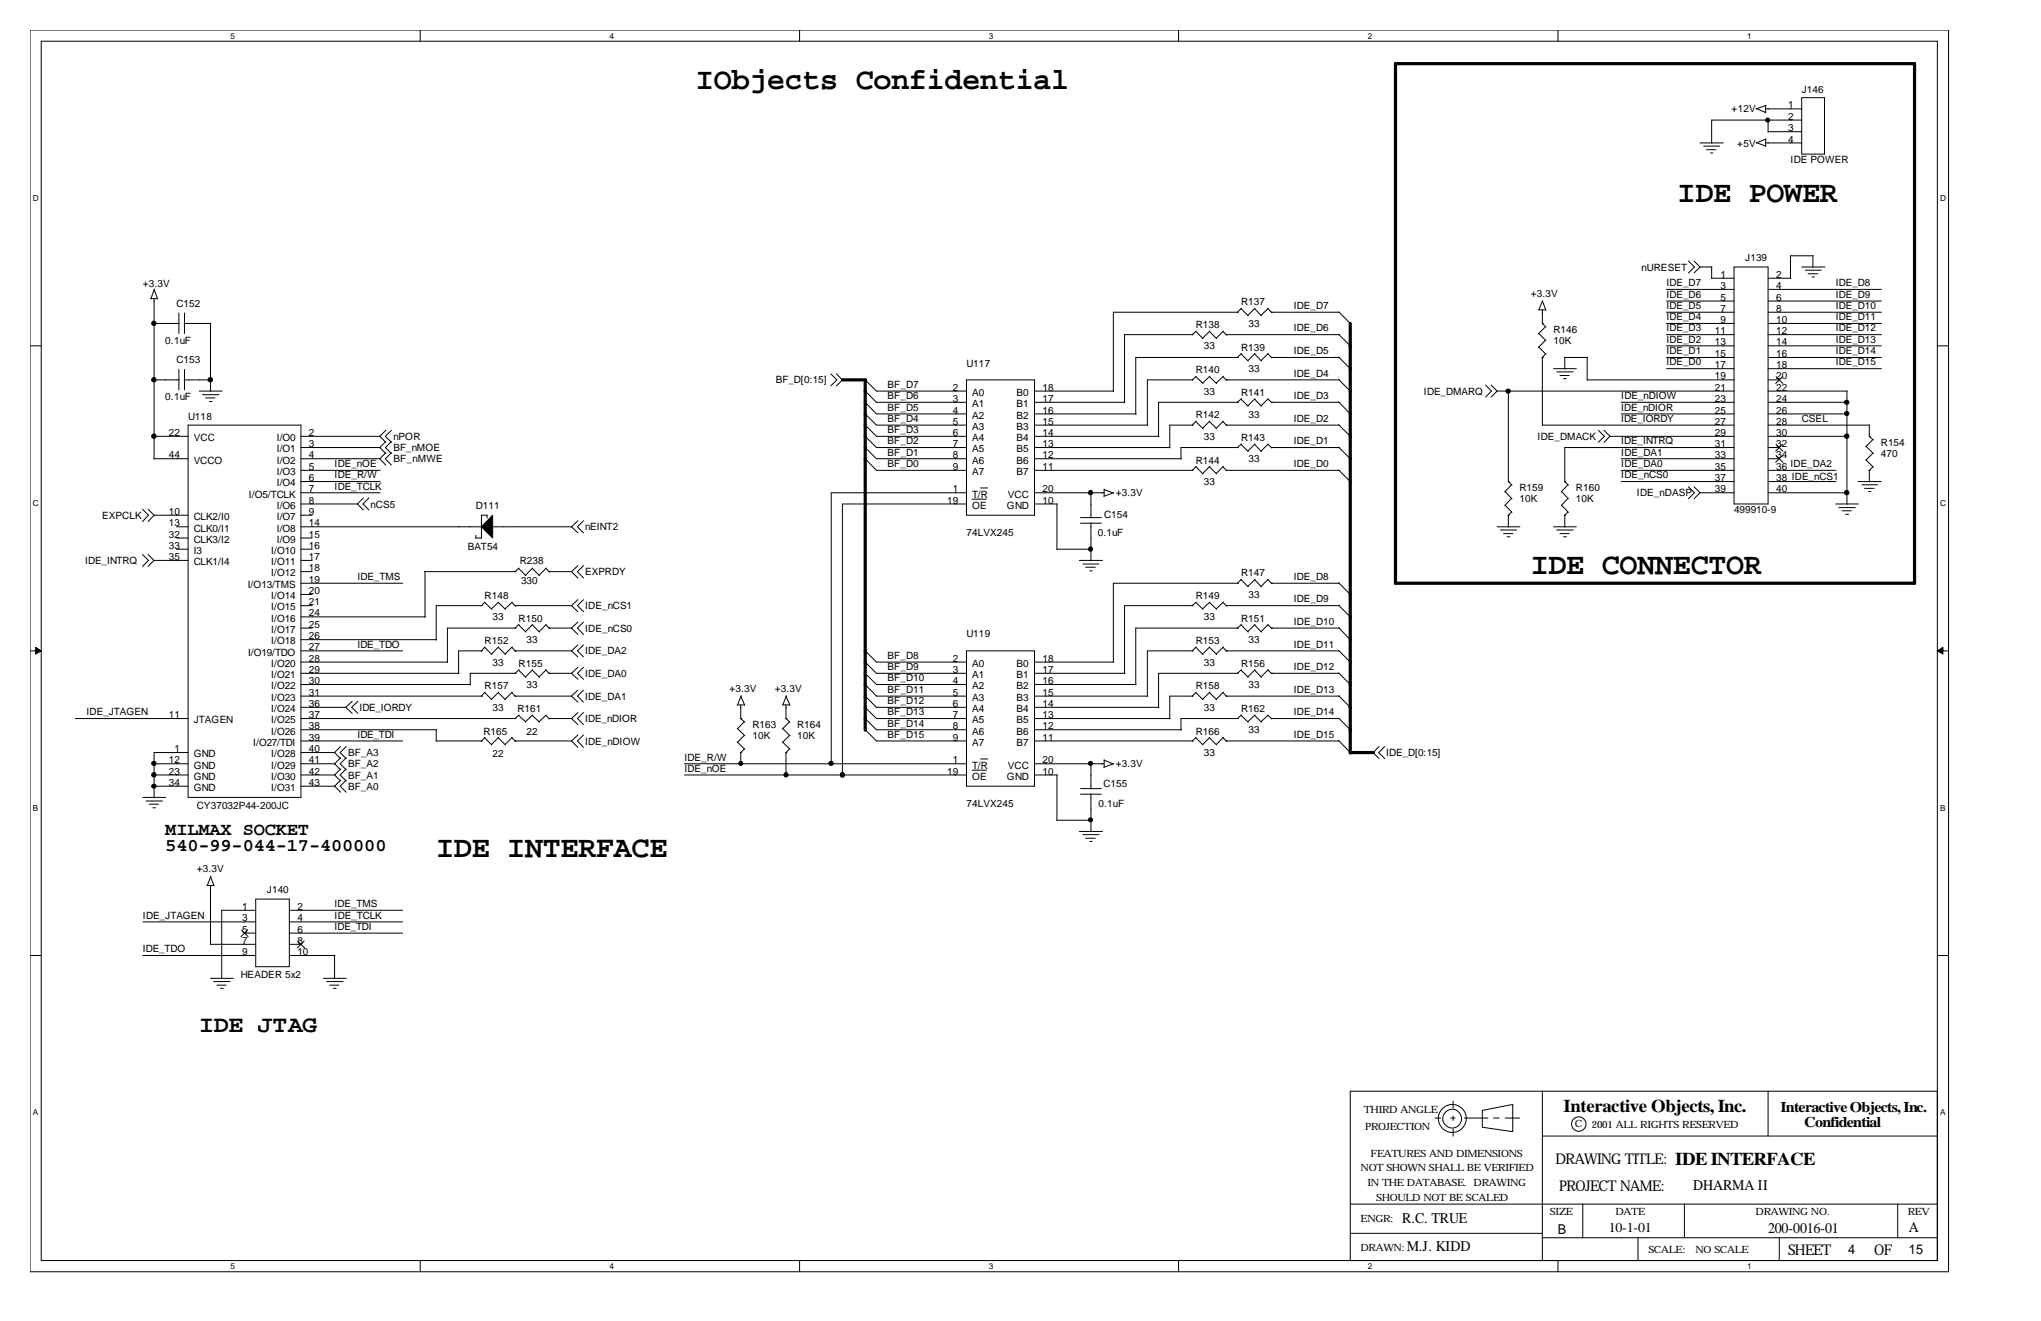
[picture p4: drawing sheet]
<svg xmlns="http://www.w3.org/2000/svg" width="432mm" height="279mm" viewBox="0 0 432 279" stroke-linecap="round" stroke-linejoin="round" font-family="sans-serif">
<g fill="none" stroke="#000" stroke-width=".21">
<path d="M6.3 6.4h405.9v262.6h-405.9zM8.7 8.7h401.2v257.9h-401.2zM88.9 6.4v2.3M169.2 6.4v2.3M249.3 6.4v2.3M329.6 6.4v2.3M359.7 30.2h4.9M360.4 30.9h3.4M361 31.7h2.1M361.9 32.3h.5M371.5 22.9l2 .9M371.5 30.1l2 .8"/>
<path d="M373.5 22.4v1.5M373.5 29.5v1.5M373.5 23h7.7M373.5 30.2h7.7M373.6 22.3l-2 .7M373.6 29.4l-2 .8M374.1 25.4v2.5M374.1 27.9h7.1M381.2 20.7h4.8v11.9h-4.8zM381.2 25.4h-19.1v4.9M357.2 55.2l1.3 1.3-1.3 1.2M358.4 55.2l1.3 1.3"/>
<path d="M359.7 56.5l-1.3 1.2M359.7 56.5h2.5M362.1 58.8h4.8M362.1 56.5v2.4M366.9 56.5h7.2v50.1h-7.2zM374.1 58.8h4.8M381.2 56.5h4.9M381.9 57.2h3.4M382.5 57.9h2.1M383.4 58.6h.5M383.5 54.1v2.5M383.6 54.1h-4.8v4.8"/>
<path d="M6.3 73.2h2.4M31.8 63.2h1.5M32.6 63.2v33.9M32.6 61.2l.8 2M32.6 68.4h5.3M32.7 61.1l-.8 2.1M37.8 66.2v4.3M37.8 78.1v4.4M38.9 68.4h5.7M39 66.2v4.3M39 78.1v4.4M44.5 68.4v14.4"/>
<path d="M175.8 79.1l1.2 1.2-1.2 1.3M177 79.1l1.2 1.2-1.2 1.3M252.2 70.8h.1M252.3 70.8h-14.4v14.4M253 70.1l1.5 1.5M253 79.7l1.5 1.4M253.1 70l-.9 .8M253.1 79.6l-.9 .7M255.9 70.1l1.5 1.5M255.9 79.7l1.5 1.4M255.9 70l-1.5 1.5M255.9 79.6l-1.5 1.4"/>
<path d="M258.7 70.1l.8 .8M258.7 79.7l.8 .7M258.8 70l-1.5 1.5M258.8 79.6l-1.5 1.4M259.4 70.8h.1M259.4 70.8h24M261.8 66h.1M261.8 75.6h.1M261.9 66h-26.4v16.8M261.9 75.6h-21.6v12M262.6 65.3l1.5 1.5M262.6 74.8l1.5 1.6"/>
<path d="M262.6 65.2l-.8 .8M262.6 74.8l-.8 .8M265.4 65.3l1.5 1.5M265.4 74.8l1.5 1.6M265.5 65.2l-1.5 1.5M265.5 74.8l-1.5 1.5M268.2 65.3l.9 .8M268.2 74.8l.9 .9M268.3 65.2l-1.5 1.5M268.3 74.8l-1.5 1.5M269 66h.1M269 75.6h.1"/>
<path d="M269 66h14.4M269 75.6h14.4M283.2 66l2.5 2.4M283.2 70.7l2.5 2.5M283.2 75.5l2.5 2.5M325.5 65.5h1.5M325.5 70.5l1.6 1.6M325.5 73.4l1.6 1.5M326.3 68.4h.1M326.3 75.6h.1M326.3 65.5v3M326.3 75.6v14.4"/>
<path d="M326.3 63.7l.8 1.9M326.3 68.4l.8 .8M326.4 63.6l-.9 1.9M327 69.1l-1.5 1.5M327 72l-1.5 1.5M327 74.8l-.8 .9M328.7 78h4.8M329.4 78.7h3.4M330 79.4h2M335.8 75.6v4.8M335.9 75.6h-4.9v2.5M352.6 73.2h14.3"/>
<path d="M352.6 78h14.3M352.6 61.2h14.3M352.6 63.7h14.3M352.6 66h14.3M352.6 68.4h14.3M352.6 70.8h14.3M352.6 75.6h14.3M374.1 73.2h23.9M374.1 78h23.9M374.1 61.2h23.9M374.1 63.7h23.9M374.1 66h23.9"/>
<path d="M374.1 68.4h23.9M374.1 70.8h23.9M374.1 75.6h23.9M375.8 79.7l1.4 1.4M377.1 79.7l-1.4 1.4M409.9 73.2h2.3M32.6 80.3h5.3M32.6 92.3h7.2M32.6 97h7.2M38.9 80.3h5.7M39.8 89.9h23.9v78.8h-23.9zM42.2 82.7h4.8"/>
<path d="M42.8 83.5h3.5M43.5 84.2h2M44.3 84.9h.6M63.7 92.3h16.7M63.7 94.7h16.7M63.7 97h16.7M63.7 99.5h16.7M81.6 91l-1.3 1.3 1.3 1.3M81.6 93.4l-1.3 1.3 1.3 1.2M81.6 95.8l-1.3 1.2 1.3 1.4M82.8 91l-1.3 1.3 1.3 1.3M82.8 93.4l-1.3 1.3 1.3 1.2"/>
<path d="M82.8 95.8l-1.3 1.2 1.3 1.4M183 80.3l2.4 2.4h19.1M183 82.6l2.4 2.5h19.1M183 85l2.4 2.5h19.1M183 87.5l2.4 2.4h19.1M183 89.8l2.4 2.5h19.1M183 92.2l2.4 2.5h19.1M183 94.6l2.4 2.4h19.1M183 96.9l2.4 2.6h19.1M204.5 80.3h14.4v28.7h-14.4zM218.9 82.7h16.7M218.9 85.1h19.1"/>
<path d="M218.9 87.5h21.5M218.9 89.9h23.9M218.9 92.3h26.3M218.9 94.7h28.7M218.9 97h31M218.9 99.5h33.4M252.2 89.9h.1M252.2 80.3h.1M252.2 99.5h.1M252.3 80.3h-9.6v9.7M252.3 89.9h-4.8v4.8M253 89.2l1.5 1.5"/>
<path d="M253 98.7l1.5 1.5M253.1 89.1l-.9 .8M253.1 98.6l-.9 .9M255.9 89.2l1.5 1.5M255.9 98.7l1.5 1.5M255.9 89.1l-1.5 1.5M255.9 98.6l-1.5 1.6M258.7 89.2l.8 .8M258.7 98.7l.8 .9M258.8 89.1l-1.5 1.5M258.8 98.6l-1.5 1.6M259.4 89.9h.1"/>
<path d="M259.4 80.3h.1M259.4 99.5h.1M259.4 80.3h24M259.4 89.9h24M259.4 99.5h24M261.8 94.7h.1M261.8 85.1h.1M261.9 85.1h-16.8v7.3M261.9 94.7h-12v2.4M262.6 94l1.5 1.5M262.6 84.4l1.5 1.5M262.6 93.9l-.8 .8"/>
<path d="M262.6 84.3l-.8 .8M265.4 94l1.5 1.5M265.4 84.4l1.5 1.5M265.5 93.9l-1.5 1.5M265.5 84.3l-1.5 1.6M268.2 94l.9 .7M268.2 84.4l.9 .8M268.3 93.9l-1.5 1.5M268.3 84.3l-1.5 1.6M269 94.7h.1M269 85.1h.1M269 85.1h14.4"/>
<path d="M269 94.7h14.4M283.2 80.3l2.5 2.4M283.2 85l2.5 2.5M283.2 89.8l2.5 2.5M283.2 94.6l2.5 2.4M283.2 99.4l2.5 2.5M314.3 81.4l1.3 1.3-1.3 1.3M315.5 81.4l1.2 1.3M316.7 82.7l-1.2 1.3M316.7 82.7h50.2M319.1 82.7v19.2M326.3 89.9h40.6"/>
<path d="M330.8 80.1h.6M335.8 80.3h31.1M338.2 91l1.2 1.3-1.2 1.3M339.3 91l1.3 1.3M340.6 92.3l-1.3 1.3M340.6 92.3h26.3M343 85.1h23.9M343 87.5h23.9M343 97h23.9M343 99.5h23.9M366.9 94.7h-35.9v7.2M374.1 82.7h16.7"/>
<path d="M374.1 80.3h2.3M374.1 85.1h16.7M374.1 87.5h16.7M374.1 89.9h21.5M374.1 92.3h16.7M374.1 94.7h2.3M374.1 97h2.3M374.1 99.5h14.4M375.8 94l1.4 1.4M375.8 96.4l1.4 1.4M377.1 94l-1.4 1.4M377.1 96.4l-1.4 1.4"/>
<path d="M390.7 82.7v24M394.8 94.4l1.5 1.5M394.8 97.3l1.5 1.5M395.5 92.3h.1M395.5 99.5h.1M395.5 92.3l.8 .7M395.5 89.9v2.5M395.5 99.5v2.4M396.2 93l-1.5 1.5M396.2 95.8l-1.5 1.6M396.2 98.7l-.8 .9M30.1 107.7l1.3 1.3-1.3 1.3"/>
<path d="M30.1 117.3l1.3 1.2-1.3 1.3M31.3 107.7l1.3 1.3M31.3 117.3l1.3 1.2M32.6 109l-1.3 1.3M32.6 118.5l-1.3 1.3M32.6 118.5h7.2M32.6 109h7.2M37.3 111.4h2.5M37.3 113.8h2.5M37.3 116.2h2.5M63.7 104.2h16.7M63.7 111.4h38.2"/>
<path d="M63.7 106.6h12M63.7 118.5h2.3M63.7 101.9h16.7M63.7 109h2.3M63.7 113.8h2.3M63.7 116.2h2.3M76.9 105.3l-1.3 1.3 1.3 1.3M78.1 105.3l-1.3 1.3 1.3 1.3M100.6 113.8h1.3M100.7 113.2v.6M103 109v.6M103.1 109h-1.2v4.9"/>
<path d="M104.1 111.4h16.9M122.3 119.6l-1.4 1.3 1.4 1.4M122.3 110.2l-1.4 1.2 1.4 1.3M123.4 119.6l-1.2 1.3 1.2 1.4M123.4 110.2l-1.2 1.2 1.2 1.3M204.5 104.2h-28.6v57.4M204.5 106.6h-26.3v57.4M205.7 105.6h3M207.4 103.2h1.6M218.9 104.2h14.7M218.9 106.6h4.8M223.6 116.2h7.3"/>
<path d="M223.6 106.6v9.6M228.3 118.5h5M228.6 110.7h4.4M228.6 109.5h4.4M229.1 119.3h3.4M229.7 120h2M230.8 104.2v5.4M230.8 110.6v8M233.6 103.5v1.4M233.6 103.5l2 .8M235.5 104.2l-2 .8M316.7 111.4h4.9"/>
<path d="M317.4 112.1h3.5M318.1 112.9h1.9M318.4 104l1.5 1.5M318.4 106.8l1.5 1.6M318.9 113.5h.5M319.1 101.9h.1M319.1 109h.1M319.1 101.9l.8 .7M319.1 109v2.5M319.8 102.5l-1.5 1.6M319.8 105.4l-1.5 1.5M319.8 108.3l-.8 .8"/>
<path d="M328.7 111.4h4.8M329.4 112.1h3.4M330 112.9h2M330.4 104l1.4 1.5M330.4 106.8l1.4 1.6M330.8 113.5h.6M331 101.9h.1M331 109h.1M331 101.9l.8 .7M331 109v2.5M331.7 102.5l-1.4 1.6M331.7 105.4l-1.4 1.5"/>
<path d="M331.7 108.3l-.7 .8M343 101.9h23.9M357.2 103l1.3 1.2-1.3 1.3M358.4 103l1.3 1.2M359.7 104.2l-1.3 1.3M359.7 104.2h7.2M374.1 104.2h16.7M374.1 101.9h14.4M388.4 106.6h4.8M389 107.4h3.5M389.7 108h2M390.5 108.8h.6"/>
<path d="M393.1 101.9h4.9M393.9 102.5h3.4M394.5 103.3h2M395.3 104h.5M6.3 137.7h2.4M63.7 137.7h21.5M63.7 120.9h2.3M63.7 123.4h21.5M63.7 125.7h2.3M63.7 128.1h2.3M63.7 130.5h26.3M63.7 132.8h2.3"/>
<path d="M63.7 135.3h28.7M89.8 120.9h19.2M89.9 120.9v9.7M101.9 128.1h.1M101.9 137.7h.1M101.9 137.7h-4.9v4.8M101.9 128.1h-9.6v7.3M102.5 127.4l1.6 1.5M102.5 136.9l1.6 1.5M102.6 127.3l-.7 .8M102.6 136.8l-.7 .9M105.4 127.4l1.5 1.5"/>
<path d="M105.4 136.9l1.5 1.5M105.5 127.3l-1.5 1.5M105.5 136.8l-1.5 1.5M108.3 127.4l.8 .8M108.3 136.9l.8 .9M108.4 127.3l-1.6 1.5M108.4 136.8l-1.6 1.5M109 132.8h.1M109 128.1h.1M109 120.9h.1M109 137.7h.1M109 137.7h12"/>
<path d="M109 128.1h12M109.1 132.8h-14.4v7.3M109.7 132.2l1.6 1.5M109.7 120.2l1.6 1.6M109.8 132.1l-.8 .7M109.8 120.1l-.8 .8M112.6 132.2l1.5 1.5M112.6 120.2l1.5 1.6M112.7 132.1l-1.5 1.5M112.7 120.1l-1.5 1.6M115.5 132.2l.7 .7M115.5 120.2l.7 .8"/>
<path d="M115.6 132.1l-1.6 1.5M115.6 120.1l-1.6 1.6M116.2 132.8h.1M116.2 120.9h.1M116.2 120.9h4.8M116.2 132.8h4.8M122.3 136.4l-1.4 1.3 1.4 1.2M122.3 126.8l-1.4 1.3 1.4 1.3M122.3 131.6l-1.4 1.2 1.4 1.4M123.4 136.4l-1.2 1.3 1.2 1.2M123.4 126.8l-1.2 1.3 1.2 1.3M123.4 131.6l-1.2 1.2 1.2 1.4"/>
<path d="M183 137.6l2.4 2.4h19.1M183 140l2.4 2.4h19.1M204.5 137.7h14.4v28.6h-14.4zM230.5 120.7h.6M252.2 137.7h.1M252.2 128.1h.1M252.3 137.7h-9.6v9.6M252.3 128.1h-14.4v14.4M253 136.9l1.5 1.5M253 127.4l1.5 1.5M253.1 136.8l-.9 .9M253.1 127.3l-.9 .8"/>
<path d="M255.9 136.9l1.5 1.5M255.9 127.4l1.5 1.5M255.9 136.8l-1.5 1.5M255.9 127.3l-1.5 1.5M258.7 136.9l.8 .9M258.7 127.4l.8 .8M258.8 136.8l-1.5 1.5M258.8 127.3l-1.5 1.5M259.4 137.7h.1M259.4 128.1h.1M259.4 137.7h24M259.4 128.1h24"/>
<path d="M261.8 132.8h.1M261.8 123.4h.1M261.9 123.4h-26.4v16.7M261.9 132.8h-21.6v12.1M262.6 132.2l1.5 1.5M262.6 122.6l1.5 1.5M262.6 132.1l-.8 .7M262.6 122.5l-.8 .9M265.4 132.2l1.5 1.5M265.4 122.6l1.5 1.5M265.5 132.1l-1.5 1.5M265.5 122.5l-1.5 1.5"/>
<path d="M268.2 132.2l.9 .7M268.2 122.6l.9 .8M268.3 132.1l-1.5 1.5M268.3 122.5l-1.5 1.5M269 132.8h.1M269 123.4h.1M269 123.4h14.4M269 132.8h14.4M283.2 123.3l2.5 2.4M283.2 128l2.5 2.5M283.2 132.8l2.5 2.5M283.2 137.6l2.5 2.4"/>
<path d="M409.9 137.7h2.3M15.9 152h23.9M39.8 159.2h-7.2v9.5M63.7 140h31M63.7 142.4h33.4M63.7 144.8h35.9M63.7 147.2h38.2M63.7 149.6h9.5M63.7 152h45.4M63.7 154.3h28.7M63.7 156.7h21.5M63.7 159.2h7.2"/>
<path d="M72.1 157.9l-1.3 1.3 1.3 1.2M73.2 157.9l-1.2 1.3 1.2 1.2M74.5 148.3l-1.3 1.3 1.3 1.3M75.7 148.3l-1.3 1.3 1.3 1.3M92.3 156.7h9.6M92.3 154.3v2.5M101.9 156.7h.1M101.9 147.2h.1M102.5 156l1.6 1.6M102.5 146.5l1.6 1.5M102.6 156l-.7 .7M102.6 146.4l-.7 .8"/>
<path d="M105.4 156l1.5 1.6M105.4 146.5l1.5 1.5M105.5 156l-1.5 1.5M105.5 146.4l-1.5 1.5M108.3 156l.8 .8M108.3 146.5l.8 .8M108.4 156l-1.6 1.5M108.4 146.4l-1.6 1.5M109 142.4h.1M109 156.7h.1M109 147.2h.1M109 152h.1"/>
<path d="M109 147.2h12M109 156.7h12M109.1 142.4h-9.6v2.5M109.7 141.7l1.6 1.6M109.7 151.3l1.6 1.4M109.8 141.6l-.8 .8M109.8 151.2l-.8 .8M112.6 141.7l1.5 1.6M112.6 151.3l1.5 1.4M112.7 141.6l-1.5 1.6M112.7 151.2l-1.5 1.5M115.5 151.3l.7 .8"/>
<path d="M115.5 141.7l.7 .8M115.6 141.6l-1.6 1.6M115.6 151.2l-1.6 1.5M116.2 142.4h.1M116.2 152h.1M116.2 142.4h4.8M116.2 152h4.8M122.3 141.1l-1.4 1.3 1.4 1.3M122.3 146l-1.4 1.2 1.4 1.3M122.3 155.4l-1.4 1.3 1.4 1.4M122.3 150.7l-1.4 1.3 1.4 1.2M123.4 141.1l-1.2 1.3 1.2 1.3"/>
<path d="M123.4 146l-1.2 1.2 1.2 1.3M123.4 155.4l-1.2 1.3 1.2 1.4M123.4 150.7l-1.2 1.3 1.2 1.2M156 149.1h1.5M156 154.1l1.6 1.5M156 157l1.6 1.5M156.7 152h.1M156.7 159.2h.1M156.7 149.1v3M156.7 159.2v2.4M156.7 147.2l.9 2M156.7 152l.9 .7"/>
<path d="M156.8 147.2l-.8 1.9M157.5 152.7l-1.5 1.5M157.5 155.5l-1.5 1.6M157.5 158.4l-.9 .9M165.5 149.1h1.5M165.6 154.1l1.5 1.5M165.6 157l1.5 1.5M166.3 152h.1M166.3 159.2h.1M166.3 149.1v3M166.3 159.2v4.8M166.3 147.2l.8 2"/>
<path d="M166.3 152l.8 .7M166.4 147.2l-.8 1.9M167 152.7l-1.5 1.5M167 155.5l-1.5 1.6M167 158.4l-.8 .9M183 142.3l2.4 2.5h19.1M183 144.7l2.4 2.5h19.1M183 147.2l2.4 2.4h19.1M183 149.5l2.4 2.5h19.1M183 151.9l2.4 2.4h19.1M183 154.3l2.4 2.4h19.1M218.9 140h16.7"/>
<path d="M218.9 142.4h19.1M218.9 144.8h21.5M218.9 147.2h23.9M218.9 149.6h26.3M218.9 152h28.7M218.9 154.3h31M218.9 156.7h33.4M252.2 147.2h.1M252.2 156.7h.1M252.3 147.2h-4.8v4.9M253 156l1.5 1.6M253 146.5l1.5 1.5"/>
<path d="M253.1 146.4l-.9 .8M253.1 156l-.9 .7M255.9 146.5l1.5 1.5M255.9 156l1.5 1.6M255.9 146.4l-1.5 1.5M255.9 156l-1.5 1.5M258.7 146.5l.8 .8M258.7 156l.8 .8M258.8 146.4l-1.5 1.5M258.8 156l-1.5 1.5M259.4 147.2h.1M259.4 156.7h.1"/>
<path d="M259.4 147.2h24M259.4 156.7h24M261.8 152h.1M261.8 142.4h.1M261.9 142.4h-16.8v7.3M261.9 152h-12v2.4M262.6 151.3l1.5 1.4M262.6 141.7l1.5 1.6M262.6 151.2l-.8 .8M262.6 141.6l-.8 .8M265.4 151.3l1.5 1.4M265.4 141.7l1.5 1.6"/>
<path d="M265.5 151.2l-1.5 1.5M265.5 141.6l-1.5 1.6M268.2 151.3l.9 .8M268.2 141.7l.9 .8M268.3 151.2l-1.5 1.5M268.3 141.6l-1.5 1.6M269 152h.1M269 142.4h.1M269 142.4h14.4M269 152h14.4M283.2 151.9l2.5 2.4M283.2 142.3l2.5 2.5"/>
<path d="M283.2 147.2l2.5 2.4M283.2 156.6l2.5 2.6M291.8 157.9l-1.3 1.3 1.3 1.2M292.9 157.9l-1.2 1.3 1.2 1.2M30.2 168.7h4.9M30.9 169.4h3.5M31.6 170.1h1.9M32.3 170.9h.6M32.6 161.5h7.2M32.6 166.3h7.2M32.6 163.9h7.2M63.7 161.5h7.2"/>
<path d="M63.7 166.3h7.2M63.7 163.9h7.2M72.1 160.3l-1.3 1.2 1.3 1.3M72.1 162.6l-1.3 1.3 1.3 1.3M72.1 165l-1.3 1.3 1.3 1.3M73.2 160.3l-1.2 1.2 1.2 1.3M73.2 162.6l-1.2 1.3 1.2 1.3M73.2 165l-1.2 1.3 1.2 1.3M144.8 161.5h59.7M144.8 163.9h59.7M205.7 162.9h3M207.4 160.5h1.6"/>
<path d="M218.9 161.5h14.7M218.9 163.9h4.8M223.6 163.9v9.7M223.6 173.5h7.3M228.3 175.9h5M228.6 168h4.4M228.6 166.8h4.4M229.1 176.5h3.4M229.7 177.3h2M230.5 178h.6M230.8 161.5v5.4M230.8 167.9v8"/>
<path d="M233.6 160.7v1.5M233.6 160.8l2 .8M235.5 161.5l-2 .8M30.2 195h23.9M43.8 187.3h1.4M44.5 187.3v12.5M44.5 185.4l.8 2M44.5 199.7h9.6M44.6 185.3l-.7 2M51.1 196.7l1.4 1.4M51.7 197.4h2.4M52.4 196.7l-1.4 1.4"/>
<path d="M54.1 190.2h7.1v14.3h-7.1zM54.1 192.5h-7.2v14.5M61.2 192.5h24M61.2 195h24M61.2 197.4h24M61.2 199.7h2.5M63 199.1l1.4 1.4M64.3 199.1l-1.4 1.4M6.3 202.1h2.4M30.2 202.1h23.9M44.5 206.9h4.9M45.2 207.6h3.5"/>
<path d="M45.9 208.4h1.9M46.7 209h.5M61.2 202.1h9.7M68.4 206.9h4.8M69.1 207.6h3.5M69.8 208.4h1.9M70.5 209h.6M70.8 202.1v4.9M409.9 202.1h2.3M285.7 230.8h40.6v35.8h-40.6zM303.6 236.5h1.2M306.9 236.5h.9"/>
<path d="M307.4 232.9v1.5M307.4 236.1v.9M307.4 238.8v1.5M309.8 236.5h5M313.6 234.9l6.4-1.3v5.8l-6.4-1zM316 236.5h1.2M318.4 236.5h3.1M326.3 230.8h83.6M374.1 230.8v9.5M285.7 254.7h124.2M326.3 240.3h83.6M334.9 254.7v7.1"/>
<path d="M356.4 254.7v7.1M401.5 254.7v7.1M88.9 266.6v2.4M169.2 266.6v2.4M249.3 266.6v2.4M285.7 260.9h40.6M326.3 261.8h83.6M329.6 266.6v2.4M346.5 261.8v4.8M376.4 261.8v4.8"/>
<circle cx="307.2" cy="236.6" r="1.97"/>
<circle cx="307.3" cy="236.6" r="2.96"/>
<circle cx="334" cy="237.7" r="1.53"/>
</g>
<g fill="#000" stroke="#000" stroke-width=".21">
<path d="M104.2 109v4.8l-2.3-2.4z" fill-rule="evenodd"/>
<path d="M7.5 136.9l1.2 .8-1.2 .6z" fill-rule="evenodd"/>
<path d="M409.9 137.7l1.2-.8v1.4z" fill-rule="evenodd"/>
<circle cx="374" cy="25.4" r=".43"/>
<circle cx="32.6" cy="68.4" r=".47"/>
<circle cx="32.6" cy="92.3" r=".47"/>
<circle cx="32.6" cy="80.3" r=".47"/>
<circle cx="44.5" cy="80.3" r=".47"/>
<circle cx="319.1" cy="82.7" r=".45"/>
<circle cx="390.7" cy="92.3" r=".47"/>
<circle cx="390.7" cy="85.1" r=".45"/>
<circle cx="390.7" cy="87.5" r=".45"/>
<circle cx="230.7" cy="116.1" r=".45"/>
<circle cx="230.7" cy="104.2" r=".45"/>
<circle cx="390.7" cy="104.2" r=".47"/>
<circle cx="32.6" cy="163.9" r=".47"/>
<circle cx="32.6" cy="161.5" r=".45"/>
<circle cx="32.6" cy="166.3" r=".45"/>
<circle cx="156.7" cy="161.5" r=".43"/>
<circle cx="166.3" cy="163.9" r=".45"/>
<circle cx="175.8" cy="161.5" r=".45"/>
<circle cx="178.2" cy="163.9" r=".45"/>
<circle cx="230.7" cy="173.4" r=".43"/>
<circle cx="230.7" cy="161.5" r=".43"/>
</g>
<path d="M295.2 13.5h109.8v109.9h-109.8zM285.7 68.4v90.9M178.2 80.3h4.9M183 80.3v74.1M285.7 159.2h4.9" fill="none" stroke="#000" stroke-width=".68"/>
<g font-size="6.4">
<text x="147.2" y="18.8">IObjects Confidential</text>
<text x="354.9" y="42.7">IDE POWER</text>
<text x="323.8" y="121.5">IDE CONNECTOR</text>
<text x="92.3" y="181.2">IDE INTERFACE</text>
</g>
<text font-size="5" x="42.2" y="218.2">IDE JTAG</text>
<g font-size="3.8">
<text x="35" y="176.7">MILMAX SOCKET</text>
<text x="35" y="179.9">540-99-044-17-400000</text>
<text x="330.8" y="235.3">Interactive Objects, Inc.</text>
<text x="354.4" y="246.5">IDE INTERFACE</text>
</g>
<g font-size="3.1">
<text x="376.7" y="235.3">Interactive Objects, Inc.</text>
<text x="381.7" y="238.4">Confidential</text>
<text x="329.1" y="246.3">DRAWING TITLE:</text>
<text x="329.9" y="251.8">PROJECT NAME:</text>
<text x="358.2" y="251.7">DHARMA II</text>
<text x="296.7" y="258.7">R.C. TRUE</text>
<text x="374.1" y="260.8">200-0016-01</text>
<text x="403.9" y="260.5">A</text>
<text x="297.6" y="264.6">M.J. KIDD</text>
<text x="378.3" y="265.4">SHEET</text>
<text x="396.5" y="265.4">OF</text>
</g>
<g font-size="2.9">
<text x="329.6" y="260.9">B</text>
<text x="340.4" y="260.6">10-1-01</text>
<text x="391" y="265.3">4</text>
<text x="403.9" y="265.3">15</text>
</g>
<g font-size="2.1">
<text x="366.4" y="23.8">+12V</text>
<text x="378.3" y="22.9">1</text>
<text x="381.2" y="19.7">J146</text>
<text x="378.3" y="25.3">2</text>
<text x="378.3" y="27.8">3</text>
<text x="367.5" y="31">+5V</text>
<text x="378.3" y="30.1">4</text>
<text x="378.8" y="34.5">IDE POWER</text>
<text x="347.3" y="57.2">nURESET</text>
<text x="364" y="58.8">1</text>
<text x="369.2" y="55.1">J139</text>
<text x="375.8" y="58.8">2</text>
<text x="30.2" y="60.8">+3.3V</text>
<text x="37.3" y="64.9">C152</text>
<text x="262.6" y="64.6">R137</text>
<text x="273.7" y="65.4">IDE_D7</text>
<text x="323.8" y="62.7">+3.3V</text>
<text x="352.6" y="65.4">IDE_D5</text>
<text x="352.6" y="63">IDE_D6</text>
<text x="352.6" y="60.5">IDE_D7</text>
<text x="364" y="61.1">3</text>
<text x="364" y="63.6">5</text>
<text x="364" y="66">7</text>
<text x="375.8" y="61.1">4</text>
<text x="375.8" y="63.6">6</text>
<text x="375.8" y="66">8</text>
<text x="388.4" y="65.4">IDE_D10</text>
<text x="388.4" y="60.5">IDE_D8</text>
<text x="388.4" y="63">IDE_D9</text>
<text x="253" y="69.4">R138</text>
<text x="264.2" y="69.2">33</text>
<text x="273.7" y="70.1">IDE_D6</text>
<text x="328.7" y="70.4">R146</text>
<text x="352.6" y="70.1">IDE_D3</text>
<text x="352.6" y="67.7">IDE_D4</text>
<text x="362.8" y="70.7">11</text>
<text x="364" y="68.3">9</text>
<text x="375.8" y="68.3">10</text>
<text x="375.8" y="70.7">12</text>
<text x="388.4" y="70.1">IDE_D12</text>
<text x="388.4" y="67.7">IDE_D11</text>
<text x="35" y="72.7">0.1uF</text>
<text x="37.3" y="76.8">C153</text>
<text x="204.5" y="77.6">U117</text>
<text x="254.7" y="73.9">33</text>
<text x="262.6" y="74.2">R139</text>
<text x="273.7" y="74.9">IDE_D5</text>
<text x="328.7" y="72.7">10K</text>
<text x="352.6" y="72.5">IDE_D2</text>
<text x="352.6" y="74.9">IDE_D1</text>
<text x="352.6" y="77.3">IDE_D0</text>
<text x="362.8" y="73.1">13</text>
<text x="362.8" y="75.5">15</text>
<text x="362.8" y="77.9">17</text>
<text x="375.8" y="73.1">14</text>
<text x="375.8" y="75.5">16</text>
<text x="375.8" y="77.9">18</text>
<text x="388.4" y="77.3">IDE_D15</text>
<text x="388.4" y="72.5">IDE_D13</text>
<text x="388.4" y="74.9">IDE_D14</text>
<text x="164.2" y="81.1">BF_D[0:15]</text>
<text x="187.8" y="82">BF_D7</text>
<text x="201.6" y="82.6">2</text>
<text x="205.7" y="83.7">A0</text>
<text x="215.1" y="83.7">B0</text>
<text x="220.6" y="82.6">18</text>
<text x="253" y="79">R140</text>
<text x="254.7" y="83.5">33</text>
<text x="262.6" y="83.7">R141</text>
<text x="264.2" y="78.7">33</text>
<text x="273.7" y="79.7">IDE_D4</text>
<text x="301.2" y="83.5">IDE_DMARQ</text>
<text x="362.8" y="80.3">19</text>
<text x="362.8" y="82.6">21</text>
<text x="375.8" y="80.3">20</text>
<text x="375.8" y="82.6">22</text>
<text x="35" y="84.7">0.1uF</text>
<text x="39.8" y="88.7">U118</text>
<text x="187.8" y="89.2">BF_D4</text>
<text x="187.8" y="86.9">BF_D5</text>
<text x="187.8" y="84.4">BF_D6</text>
<text x="201.6" y="85">3</text>
<text x="201.6" y="87.5">4</text>
<text x="201.6" y="89.8">5</text>
<text x="205.7" y="86.1">A1</text>
<text x="205.7" y="88.6">A2</text>
<text x="215.1" y="88.6">B2</text>
<text x="215.1" y="86.1">B1</text>
<text x="220.6" y="89.8">15</text>
<text x="220.6" y="87.5">16</text>
<text x="220.6" y="85">17</text>
<text x="253" y="88.5">R142</text>
<text x="264.2" y="88.3">33</text>
<text x="273.7" y="84.4">IDE_D3</text>
<text x="273.7" y="89.2">IDE_D2</text>
<text x="343" y="86.9">IDE_nDIOR</text>
<text x="343" y="84.4">IDE_nDIOW</text>
<text x="343" y="89.2">IDE_IORDY</text>
<text x="362.8" y="85">23</text>
<text x="362.8" y="87.5">25</text>
<text x="362.8" y="89.8">27</text>
<text x="375.8" y="85">24</text>
<text x="375.8" y="87.5">26</text>
<text x="375.8" y="89.8">28</text>
<text x="381.2" y="89.2">CSEL</text>
<text x="35.7" y="92.2">22</text>
<text x="41" y="93.3">VCC</text>
<text x="58.6" y="93.3">I/O0</text>
<text x="58.6" y="95.7">I/O1</text>
<text x="65.4" y="92.2">2</text>
<text x="65.4" y="94.6">3</text>
<text x="83.2" y="93">nPOR</text>
<text x="83.2" y="95.4">BF_nMOE</text>
<text x="187.8" y="91.6">BF_D3</text>
<text x="187.8" y="94">BF_D2</text>
<text x="201.6" y="92.2">6</text>
<text x="201.6" y="94.6">7</text>
<text x="205.7" y="90.9">A3</text>
<text x="205.7" y="93.3">A4</text>
<text x="205.7" y="95.7">A5</text>
<text x="215.1" y="95.7">B5</text>
<text x="215.1" y="93.3">B4</text>
<text x="215.1" y="90.9">B3</text>
<text x="220.6" y="94.6">13</text>
<text x="220.6" y="92.2">14</text>
<text x="254.7" y="93">33</text>
<text x="262.6" y="93.3">R143</text>
<text x="273.7" y="94">IDE_D1</text>
<text x="325.3" y="93">IDE_DMACK</text>
<text x="343" y="94">IDE_INTRQ</text>
<text x="362.8" y="92.2">29</text>
<text x="362.8" y="94.6">31</text>
<text x="375.8" y="92.2">30</text>
<text x="375.8" y="94.6">32</text>
<text x="397.9" y="94.2">R154</text>
<text x="35.7" y="96.9">44</text>
<text x="41" y="98">VCCO</text>
<text x="58.6" y="98">I/O2</text>
<text x="58.6" y="100.5">I/O3</text>
<text x="65.4" y="96.9">4</text>
<text x="65.4" y="99.4">5</text>
<text x="65.4" y="101.8">6</text>
<text x="70.8" y="101.2">IDE_R/W</text>
<text x="70.8" y="98.8">IDE_nOE</text>
<text x="83.2" y="97.8">BF_nMWE</text>
<text x="187.8" y="98.8">BF_D0</text>
<text x="187.8" y="96.4">BF_D1</text>
<text x="201.6" y="96.9">8</text>
<text x="201.6" y="99.4">9</text>
<text x="205.7" y="98">A6</text>
<text x="205.7" y="100.5">A7</text>
<text x="215.1" y="100.5">B7</text>
<text x="215.1" y="98">B6</text>
<text x="220.6" y="99.4">11</text>
<text x="220.6" y="96.9">12</text>
<text x="253" y="98">R144</text>
<text x="264.2" y="97.8">33</text>
<text x="273.7" y="98.8">IDE_D0</text>
<text x="343" y="101.2">IDE_nCS0</text>
<text x="343" y="96.4">IDE_DA1</text>
<text x="343" y="98.8">IDE_DA0</text>
<text x="362.8" y="96.9">33</text>
<text x="362.8" y="99.4">35</text>
<text x="362.8" y="101.8">37</text>
<text x="375.8" y="96.9">34</text>
<text x="375.8" y="99.4">36</text>
<text x="375.8" y="101.8">38 IDE_nCS1</text>
<text x="378.8" y="98.8">IDE_DA2</text>
<text x="397.9" y="96.6">470</text>
<text x="52.7" y="105.2">I/O5/TCLK</text>
<text x="58.6" y="107.6">I/O6</text>
<text x="58.6" y="102.9">I/O4</text>
<text x="65.4" y="104.1">7</text>
<text x="65.4" y="106.5">8</text>
<text x="70.8" y="103.5">IDE_TCLK</text>
<text x="78.4" y="107.4">nCS5</text>
<text x="100.7" y="107.6">D111</text>
<text x="200.4" y="106.5">19</text>
<text x="201.6" y="104.1">1</text>
<text x="205.7" y="107.6">OE</text>
<text x="205.7" y="105.2">T/R</text>
<text x="213" y="107.6">GND</text>
<text x="213.2" y="105.2">VCC</text>
<text x="220.6" y="104.1">20</text>
<text x="220.6" y="106.5">10</text>
<text x="236.1" y="105">+3.3V</text>
<text x="254.7" y="102.6">33</text>
<text x="321.5" y="103.8">R159</text>
<text x="321.5" y="106.2">10K</text>
<text x="333.4" y="103.8">R160</text>
<text x="333.4" y="106.2">10K</text>
<text x="346.3" y="105">IDE_nDASP</text>
<text x="362.8" y="104.1">39</text>
<text x="375.8" y="104.1">40</text>
<text x="21.6" y="109.7">EXPCLK</text>
<text x="35.7" y="108.9">10</text>
<text x="35.7" y="111.3">13</text>
<text x="35.7" y="113.7">32</text>
<text x="41" y="110">CLK2/I0</text>
<text x="41" y="112.4">CLK0/I1</text>
<text x="58.6" y="110">I/O7</text>
<text x="58.6" y="112.4">I/O8</text>
<text x="65.4" y="108.9">9</text>
<text x="65.4" y="111.3">14</text>
<text x="65.4" y="113.7">15</text>
<text x="123.8" y="112.2">nEINT2</text>
<text x="204.5" y="113.4">74LVX245</text>
<text x="232.2" y="113.4">0.1uF</text>
<text x="233.6" y="109.5">C154</text>
<text x="366.9" y="108.5">499910-9</text>
<text x="18" y="119.3">IDE_INTRQ</text>
<text x="35.7" y="116.1">33</text>
<text x="35.7" y="118.4">35</text>
<text x="41" y="114.8">CLK3/I2</text>
<text x="41" y="117.2">I3</text>
<text x="41" y="119.5">CLK1/I4</text>
<text x="57.4" y="117.2">I/O10</text>
<text x="57.4" y="119.5">I/O11</text>
<text x="58.6" y="114.8">I/O9</text>
<text x="65.4" y="116.1">16</text>
<text x="65.4" y="118.4">17</text>
<text x="99" y="116.4">BAT54</text>
<text x="110" y="119.3">R238</text>
<text x="52.4" y="124.4">I/O13/TMS</text>
<text x="57.4" y="121.9">I/O12</text>
<text x="65.4" y="120.8">18</text>
<text x="65.4" y="123.3">19</text>
<text x="65.4" y="125.6">20</text>
<text x="75.6" y="122.7">IDE_TMS</text>
<text x="110.2" y="123.6">330</text>
<text x="123.8" y="121.7">EXPRDY</text>
<text x="262.6" y="121.9">R147</text>
<text x="273.7" y="122.7">IDE_D8</text>
<text x="57.4" y="126.7">I/O14</text>
<text x="57.4" y="129.1">I/O15</text>
<text x="57.4" y="131.5">I/O16</text>
<text x="65.4" y="128">21</text>
<text x="65.4" y="130.4">24</text>
<text x="102.5" y="126.7">R148</text>
<text x="104.2" y="131.2">33</text>
<text x="109.7" y="131.5">R150</text>
<text x="123.8" y="128.9">IDE_nCS1</text>
<text x="253" y="126.7">R149</text>
<text x="254.7" y="131.2">33</text>
<text x="262.6" y="131.5">R151</text>
<text x="264.2" y="126.5">33</text>
<text x="273.7" y="127.4">IDE_D9</text>
<text x="57.4" y="133.9">I/O17</text>
<text x="57.4" y="136.3">I/O18</text>
<text x="65.4" y="132.8">25</text>
<text x="65.4" y="135.2">26</text>
<text x="65.4" y="137.6">27</text>
<text x="75.6" y="137">IDE_TDO</text>
<text x="102.5" y="136.2">R152</text>
<text x="111.4" y="136.1">33</text>
<text x="123.8" y="133.6">IDE_nCS0</text>
<text x="204.5" y="134.8">U119</text>
<text x="253" y="136.2">R153</text>
<text x="264.2" y="136.1">33</text>
<text x="273.7" y="132.2">IDE_D10</text>
<text x="273.7" y="137">IDE_D11</text>
<text x="52.5" y="138.7">I/O19/TDO</text>
<text x="57.4" y="141.1">I/O20</text>
<text x="57.4" y="143.4">I/O21</text>
<text x="65.4" y="140">28</text>
<text x="65.4" y="142.3">29</text>
<text x="104.2" y="140.8">33</text>
<text x="109.7" y="141.1">R155</text>
<text x="123.8" y="143.2">IDE_DA0</text>
<text x="123.8" y="138.4">IDE_DA2</text>
<text x="187.8" y="139.4">BF_D8</text>
<text x="187.8" y="141.7">BF_D9</text>
<text x="201.6" y="140">2</text>
<text x="201.6" y="142.3">3</text>
<text x="205.7" y="141.1">A0</text>
<text x="205.7" y="143.4">A1</text>
<text x="215.1" y="143.4">B1</text>
<text x="215.1" y="141.1">B0</text>
<text x="220.6" y="142.3">17</text>
<text x="220.6" y="140">18</text>
<text x="254.7" y="140.8">33</text>
<text x="262.6" y="141.1">R156</text>
<text x="273.7" y="141.7">IDE_D12</text>
<text x="57.4" y="145.8">I/O22</text>
<text x="57.4" y="148.3">I/O23</text>
<text x="65.4" y="144.7">30</text>
<text x="65.4" y="147.2">31</text>
<text x="65.4" y="149.5">36</text>
<text x="102.5" y="145.8">R157</text>
<text x="111.4" y="145.5">33</text>
<text x="123.8" y="148">IDE_DA1</text>
<text x="154.3" y="146.3">+3.3V</text>
<text x="163.9" y="146.3">+3.3V</text>
<text x="187.8" y="148.9">BF_D12</text>
<text x="187.8" y="144.1">BF_D10</text>
<text x="187.8" y="146.6">BF_D11</text>
<text x="201.6" y="144.7">4</text>
<text x="201.6" y="147.2">5</text>
<text x="201.6" y="149.5">6</text>
<text x="205.7" y="145.8">A2</text>
<text x="205.7" y="148.3">A3</text>
<text x="215.1" y="148.3">B3</text>
<text x="215.1" y="145.8">B2</text>
<text x="220.6" y="149.5">14</text>
<text x="220.6" y="147.2">15</text>
<text x="220.6" y="144.7">16</text>
<text x="253" y="145.8">R158</text>
<text x="264.2" y="145.5">33</text>
<text x="273.7" y="146.6">IDE_D13</text>
<text x="18.3" y="151.3">IDE_JTAGEN</text>
<text x="35.7" y="151.9">11</text>
<text x="41" y="153">JTAGEN</text>
<text x="57.4" y="150.6">I/O24</text>
<text x="57.4" y="153">I/O25</text>
<text x="57.4" y="155.4">I/O26</text>
<text x="65.4" y="151.9">37</text>
<text x="65.4" y="154.3">38</text>
<text x="76" y="150.4">IDE_IORDY</text>
<text x="102.3" y="155.4">R165</text>
<text x="104.2" y="150.4">33</text>
<text x="109.5" y="150.6">R161</text>
<text x="111.4" y="155.4">22</text>
<text x="123.8" y="152.7">IDE_nDIOR</text>
<text x="159.2" y="153.9">R163</text>
<text x="168.7" y="153.9">R164</text>
<text x="187.8" y="151.3">BF_D13</text>
<text x="187.8" y="153.7">BF_D14</text>
<text x="201.6" y="151.9">7</text>
<text x="201.6" y="154.3">8</text>
<text x="205.7" y="150.6">A4</text>
<text x="205.7" y="153">A5</text>
<text x="205.7" y="155.4">A6</text>
<text x="215.1" y="155.4">B6</text>
<text x="215.1" y="153">B5</text>
<text x="215.1" y="150.6">B4</text>
<text x="220.6" y="154.3">12</text>
<text x="220.6" y="151.9">13</text>
<text x="253" y="155.4">R166</text>
<text x="254.7" y="150.4">33</text>
<text x="262.6" y="150.6">R162</text>
<text x="264.2" y="155.1">33</text>
<text x="273.7" y="151.3">IDE_D14</text>
<text x="35.7" y="161.5">12</text>
<text x="36.9" y="159.1">1</text>
<text x="41" y="160.2">GND</text>
<text x="53.6" y="157.7">I/O27/TDI</text>
<text x="57.4" y="160.2">I/O28</text>
<text x="65.4" y="156.6">39</text>
<text x="65.4" y="159.1">40</text>
<text x="65.4" y="161.5">41</text>
<text x="73.7" y="159.9">BF_A3</text>
<text x="75.6" y="156">IDE_TDI</text>
<text x="104.2" y="160.1">22</text>
<text x="123.8" y="157.5">IDE_nDIOW</text>
<text x="144.8" y="160.9">IDE_R/W</text>
<text x="159.2" y="156.3">10K</text>
<text x="168.7" y="156.3">10K</text>
<text x="187.8" y="156">BF_D15</text>
<text x="201.6" y="161.5">1</text>
<text x="201.6" y="156.6">9</text>
<text x="205.7" y="157.7">A7</text>
<text x="215.1" y="157.7">B7</text>
<text x="220.6" y="161.5">20</text>
<text x="220.6" y="156.6">11</text>
<text x="254.7" y="159.9">33</text>
<text x="273.7" y="156">IDE_D15</text>
<text x="293.3" y="159.9">IDE_D[0:15]</text>
<text x="35.7" y="163.8">23</text>
<text x="35.7" y="166.2">34</text>
<text x="41" y="162.6">GND</text>
<text x="41" y="164.9">GND</text>
<text x="41" y="167.3">GND</text>
<text x="57.4" y="162.6">I/O29</text>
<text x="57.4" y="164.9">I/O30</text>
<text x="57.4" y="167.3">I/O31</text>
<text x="65.4" y="163.8">42</text>
<text x="65.4" y="166.2">43</text>
<text x="73.7" y="162.3">BF_A2</text>
<text x="73.7" y="164.7">BF_A1</text>
<text x="73.7" y="167">BF_A0</text>
<text x="144.8" y="163.2">IDE_nOE</text>
<text x="200.4" y="163.8">19</text>
<text x="205.7" y="164.9">OE</text>
<text x="205.7" y="162.6">T/R</text>
<text x="213" y="164.9">GND</text>
<text x="213.2" y="162.6">VCC</text>
<text x="220.6" y="163.8">10</text>
<text x="233.4" y="166.5">C155</text>
<text x="236.1" y="162.3">+3.3V</text>
<text x="41.7" y="171.1">CY37032P44-200JC</text>
<text x="204.5" y="170.6">74LVX245</text>
<text x="232.4" y="170.6">0.1uF</text>
<text x="41.7" y="184.5">+3.3V</text>
<text x="56.5" y="188.8">J140</text>
<text x="70.8" y="191.9">IDE_TMS</text>
<text x="30.2" y="194.3">IDE_JTAGEN</text>
<text x="51.2" y="192.4">1</text>
<text x="51.2" y="194.9">3</text>
<text x="51.2" y="197.3">5</text>
<text x="62.9" y="192.4">2</text>
<text x="62.9" y="194.9">4</text>
<text x="62.9" y="197.3">6</text>
<text x="70.8" y="194.3">IDE_TCLK</text>
<text x="70.8" y="196.7">IDE_TDI</text>
<text x="30.2" y="201.4">IDE_TDO</text>
<text x="51.2" y="199.6">7</text>
<text x="51.2" y="202">9</text>
<text x="62.9" y="199.6">8</text>
<text x="62.9" y="202">10</text>
<text x="51" y="206.9">HEADER 5x2</text>
<text x="288.5" y="235.4">THIRD ANGLE</text>
<text x="288.8" y="238.9">PROJECTION</text>
<text x="333.2" y="238.4">C</text>
<text x="336.8" y="238.7">2001 ALL RIGHTS RESERVED</text>
<text x="290" y="244.7">FEATURES AND DIMENSIONS</text>
<text x="287.9" y="247.7">NOT SHOWN SHALL BE VERIFIED</text>
<text x="289.3" y="250.9">IN THE DATABASE. DRAWING</text>
<text x="291.2" y="254">SHOULD NOT BE SCALED</text>
<text x="327.9" y="257">SIZE</text>
<text x="341.8" y="257">DATE</text>
<text x="371.4" y="257">DRAWING NO.</text>
<text x="403.6" y="257">REV</text>
<text x="287.9" y="258.5">ENGR:</text>
<text x="287.9" y="264.5">DRAWN:</text>
<text x="348.7" y="264.9">SCALE:</text>
<text x="358.7" y="264.9">NO SCALE</text>
</g>
<g font-size="1.7">
<text x="48.8" y="8.2">5</text>
<text x="128.9" y="8.2">4</text>
<text x="209.2" y="8.2">3</text>
<text x="289.4" y="8.2">2</text>
<text x="369.7" y="8.2">1</text>
<text x="6.9" y="42.5">D</text>
<text x="410.5" y="42.5">D</text>
<text x="6.9" y="106.9">C</text>
<text x="410.5" y="106.9">C</text>
<text x="6.9" y="171.4">B</text>
<text x="410.5" y="171.4">B</text>
<text x="6.9" y="235.9">A</text>
<text x="410.5" y="235.9">A</text>
<text x="48.8" y="268.5">5</text>
<text x="128.9" y="268.5">4</text>
<text x="209.2" y="268.5">3</text>
<text x="289.4" y="268.5">2</text>
<text x="369.7" y="268.5">1</text>
</g>
</svg>
